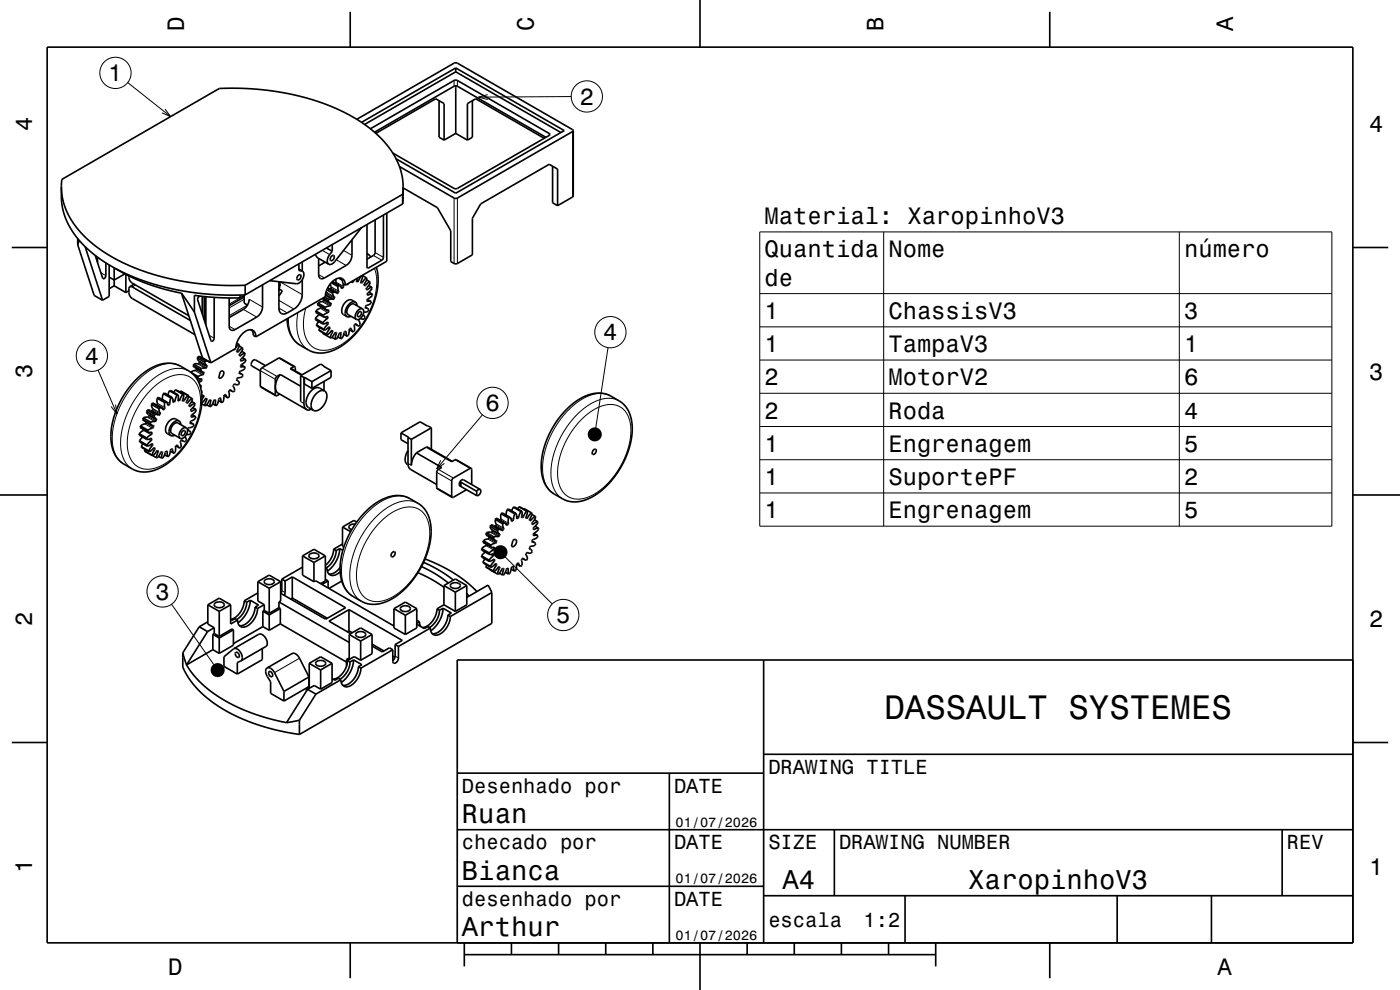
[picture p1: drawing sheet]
<svg xmlns="http://www.w3.org/2000/svg" width="297mm" height="210mm" viewBox="0 0 297 210" stroke-linecap="round" stroke-linejoin="round" font-family="sans-serif">
<g fill="none" stroke="#000" stroke-width=".35">
<path d="M10 10h277v190h-277zM74.3 2.5v7.5M96.7 14.4l23 13.3-23 13.3-12.7-7.3M96.7 15.2l-19.4 11.2M96.7 14.4l-20 11.6M96.7 14.4v.8M96.7 18.2v10.1M96.7 15.2l22.3 12.9M148.5 0v10M222.7 2.5v7.5M13 39.6v2.8l.4 2.2 .8 2.4 1 1.9 1.5 2 2 2 2.4 2 2.4 1.5 2.8 1.4 3.2 1.4 3.2 1.1 3.7 .9 3.8 .7 3.9 .5 3.7 .2 4.2-.1M13 39.6l.1-1.5 33.4-19.3 2.7-.1 6.7 .4 3.4 .4 3.8 .8 3.4 .9 3 1.1 2.6 1.1 2.6 1.3 2.5 1.6 2.1 1.6 2 1.9 1.5 1.8 1.1 1.9 .9 2 .5 2 .2 2.1"/>
<path d="M13 39.6l.2 2.3 .6 2 .9 2 1.4 2.2 1.7 1.9 1.8 1.7 2.3 1.7 2.8 1.6 3.1 1.5 2.9 1.1 2.9 .9 3.9 .9 6.8 1 4 .2 3.7-.1M75.7 25.3l20.6-11.9 .5-.1 24.8 14.4M78.6 27.3l17.8-10.3h.4l19.9 11.5-19.9 11.6-.5-.1-13-7.5M79.4 28l17-9.7 .4-.1 19 10.9M79.7 28.3l12.7-7.4 1.8 1.1v7.7M85.5 39.6l-.1 3.7M85.5 39.6l-.1 1.6M85.5 39.9l7.3 4.2 2.8 4.9v6.5l.9 .5 .5-.1 3.2-1.8v-7.8l1.8-3.1 14.5-8.4 1.8 1.1v7.7M93.1 21.4v7.7l1.1 .6M96.7 28.3l2.5 1.4M96.7 28.3l-2.5 1.4M100.2 21.4v7.7l-1 .6"/>
<path d="M115.5 29.3l-14.6-8.4-1.7 1.1v7.7M117.2 35.3v7.7l1.1 .6M121.6 27.7l-24.8 14.4-.5-.1-11.6-6.7M121.6 27.7v13.9l-3.3 2M2.5 52.5h7.5M16.5 51.9l3.5 10.8 1.8 1M16.5 50.6v1.3M16.8 51l-.3 .9M18.1 52.3l3.7 11.4M20.2 54.2l1.7 4.9 .3-.1 .2-.4 .1-2.8M20.7 54.6v1.1M23.2 56.2v6.7l-1.4 .8"/>
<path d="M24.2 56.8v3.8M24.6 57l3 1.7 3.5 1.4 3.9 1.3 3.5 .8M26.5 58.1l-2.3 1.3-1-.6M26.7 58.2v3.9M27.4 58.5a1.59 1.59 0 0 0 .7 1.5l12 7M63.2 58.5l.4-.2a.58 .58 0 0 1 .1 .7 .58 .58 0 0 1-.7 .3v-.4zM63.4 56v1.4l.8 .1M63.4 57.1l.8 .4M64.1 59.3v3.2a3.9 3.9 0 0 1-1.8 3.1l-1.4 .8a1.08 1.08 0 0 1-1.2 .1 1.08 1.08 0 0 1-.5-1.1v-5.6a1.25 1.25 0 0 1 0 1.5l.7 .4-.7 1M64.1 55.6v1.9M64.2 57.5a1.81 1.81 0 0 1-1.2 2.7l-5.8-.7M66.9 54l.5 .7 2.3 1.3"/>
<path d="M69 55.6l-1.4 .8M69.2 52.6l1.3 .7M70.3 60l1.4 .8M70.3 54.4l.4-.2a.58 .58 0 0 1 .1 .7 .58 .58 0 0 1-.7 .3v-.4zM70.5 53.3l-.6 .7a1.54 1.54 0 0 0-.2 2M70.5 51.9v1.4M70.5 59.7l1.6 .9M71.3 59.2l-.1 .9M71.8 59l.8 .4M72.1 59l.4 .2M72.3 59l.3 .5 .1 .7 .6 .3M74.7 50.9v3.3a2.73 2.73 0 0 1-1.3 2.1l-4.6 2.7a.75 .75 0 0 1-.8 0 .75 .75 0 0 1-.4-.8v-3.4"/>
<path d="M75.1 59.4l-.2 .5h-.3v-.2M75.7 59.8h.1M75.8 59l-.1 .8M76.5 60h.1M76.7 48.3l-5.7 7.2a1.14 1.14 0 0 1-1.3 .5M76.7 58.5l-.7 1.2-.3 .1M76.7 58.5h.2M76.8 58.4l.1 .1M76.8 58.4l.9 .5M76.9 58.5l-.4 1.5M77.7 58.9l.2 .1-.6 1.2v.4M77.7 58.9l-.9 1.1h-.2"/>
<path d="M77.8 59.4l.6 .4M77.9 53.7l.8 .8M78.4 59.8a1.38 1.38 0 0 1-.6 1.2v.5l1.1-.6M78.4 59.8l-1 .8M79.6 46.6v7l-.4 .6-1.3 .8M79.9 56.7a12.2 12.2 0 0 1-.9 8.5 15.8 15.8 0 0 1-9.2 9.4 5.5 5.5 0 0 1-4.4-.3l-1.7-1.1a6.5 6.5 0 0 1-2.8-5.6M81.3 45.6v9.3l-.3 .3-2.9 1.7-.2-.3v-9M82 45.2v10.2l-8.7 5.1M85.4 43.3l-33.4 19.2M85.4 41.2l-33.4 19.3M85.4 41.2v2.1M287 52.5h7.5"/>
<path d="M24.2 60.6l2.5 1.5M24.2 60.6l-1 .6M27.4 61.7l-.7 .4M27.6 60.8l.5 .1 12.3 7.1M27.6 60.8l-.2 .4v1.1l.6 1 13.4 7.7M28.3 60.2l-.1 .2M28.5 60.3l-.9 .5M38.5 62.2l2.7 4M38.5 62.2l4.5 13.7 1.7 1.1M40.6 79l1.4 .9M41 77.6l.3 .3 1.6 .9M41 77.6l1.6 .9"/>
<path d="M41.1 77.3l-.1 .3M41.1 77.3l1.6 .9M41.2 66.2l3.5 10.8M41.4 79.9l.6 .3M41.5 79.9l.6 .4M41.7 78.1l-.3 .5-.9 .4M41.9 75.9l.3 .7 1.7 1M41.9 75.9l1.5 .9M42 75.6l.6 .1 1.6 1M42 75.6l-.1 .3M42 75.6l1.6 1M42 79.9v.3"/>
<path d="M42.3 76.7a.47 .47 0 0 1-.2 .5 .47 .47 0 0 1-.6-.1l-.4 .2M42.4 62.8l-.4 .4-.1 .4 2.8 8.7 .3 .1 .3-.3 .1-.4v-8.6M42.6 78.5l.3 .3M42.7 78.2l-.1 .3M42.9 78.8l.3 .1a.56 .56 0 0 1-.1 .6 .56 .56 0 0 1-.6 .1l-.5 .3M42.9 62.9v3.7M42.9 75.9h.1M43.3 62.9v5M43.4 76.8l.5 .8M43.6 76.6l.6 .1M43.6 76.6l-.2 .2M43.7 62.9v6"/>
<path d="M43.9 77.6a.47 .47 0 0 1-.2 .5 .47 .47 0 0 1-.6 0l-.4 .1M44.2 76.7l.3 .1M46.7 78.9a.44 .44 0 0 1 .6-.2 .44 .44 0 0 1 .2 .6 .83 .83 0 0 1-1.1 .9zM49.9 74l-.3 .2M50.2 72.8l.4 .2M50.3 74.7h.1M50.6 73l-.6 .7M50.6 73l.2 .1-.5 1.3v.3M50.7 73.4l.7 .4M50.8 79.1l.5 .3M50.8 79.3h.1M50.8 79.3l.5 .1"/>
<path d="M50.9 63.2l-4.5-.1-5.2-.5v3.6M50.9 62.6v.6M51.1 77.4l.9 .5M51.3 74.5l.7 .4M51.3 79.4a.45 .45 0 0 1 .1 .6 .45 .45 0 0 1-.6 .1 .43 .43 0 0 0-.4 .1 .43 .43 0 0 0-.1 .5h.1M51.4 75.9l.7 .4M51.4 73.8l-1.1 .9M51.4 73.8a1.39 1.39 0 0 1-.6 1.3l.1 .4 1.1-.6M51.8 62.7v1.6l.7 .4M51.8 63l-3.2 1.8M52 74.9a1.83 1.83 0 0 1-1 1.4l.1 .3 1-.3M52 77.9a1.37 1.37 0 0 1-1.2 .9v.5"/>
<path d="M52 60.5v2M52 62.5l-1.1 .7M52.1 76.3a1.71 1.71 0 0 1-1 1.2v.4h.9M52.9 63.5a2.73 2.73 0 0 1-1.3 2.1l-3 1.8M53.1 69.9l.4 .2M53.4 70l.2 .4 .1 .7 .6 .3M54.3 71.4a1.35 1.35 0 0 0-.8-1.4 1.35 1.35 0 0 0-1.6 .4 4.8 4.8 0 0 0-1.9 3.5l-5.3 3.1M55.7 60.4v4.7a2.73 2.73 0 0 1-1.2 2.2l-4.6 2.6a.75 .75 0 0 1-.9 .1 .75 .75 0 0 1-.4-.8v-6M56.3 77.6l-2.1-1.3a.88 .88 0 0 0-.8 1.3l1.8 1.1M59.2 60.5l.2 .1M59.2 61.7h.1M59.5 79.4a3.1 3.1 0 0 0-.6 3.9l6.2 3.6"/>
<path d="M59.5 79.4l-.9 .6-.2 .4 .1 3.6M59.5 79.4l4.3 2.5M61.6 78.2l2.5 1.3M61.6 78.2l2.4 1.4M62.5 77.8l-3.3-1.9-3.8 2.3-.2 .4 .1 3.5 3.2 1.9M62.5 77.8l-.9 .4M62.5 77.8l.1 .9M63.8 79.7l.7 .4M63.8 79.7v5.5M66.9 67.5v.3l1.6 .9M66.9 67.5l1.6 1M67 66.3l1.6 .9"/>
<path d="M67 66v.3M67 66l1.6 .9M67.1 68.9l.1 .2 1.6 1M67.3 64.6l1.8 1.1M67.3 64.6l1.6 .9M67.4 64.3l-.1 .3M67.4 64.3l1.6 .9M67.6 68.2l-.5 .7 1.6 .9M67.7 70l1.7 1.1M67.7 70l1.5 .9M67.8 66.7l-.9 .8M67.9 69.5l-.2 .5"/>
<path d="M68.2 65.1l-.2 .3-1 .6M68.4 63.3h.1M68.4 63.3l1.6 .9M68.5 68.5v.2M68.5 70.6v.1l1.6 .9M68.5 68.7l1.1-.3-.1 .4-.8 1M68.6 63.2l1 .6M68.6 67.2h1l-.2 .4-.9 .9M68.6 66.9v.3M68.7 63.5l-.2 .4-1.1 .4M68.7 69.8l.1 .3M68.7 77.6l1.5 1"/>
<path d="M68.7 77.6l-.7-.4-4.2 2.5M68.7 77.6v.1M68.9 63l.9 .5M68.9 65.5l.2 .2M69 65.2l-.1 .3M69.1 65.7h.6v.5l-1.1 .7M69.2 61.9l.2 .2-.4 .5 1.6 .9M69.2 70.9l.2 .2M69.3 61.5l1.3 .7M69.4 71.1l1.1-1v.3l-.4 1.2M69.5 61.2l1.2 .7M69.5 61.1l1.7 .9"/>
<path d="M69.6 63.8l.4 .4M69.8 63.5h.8M69.8 63.5l-.2 .3M69.9 69.4l-1.1 .7M69.9 69.4h.1M69.9 69.4v.4l-.7 1.1M70 64.2l.2 .1M70.1 71.6l.1 .1 .9-1.1h.2l-.2 1.4M70.1 60.2l.2 .7-.3 .4M70.2 64.3h.1M70.2 64.3a.55 .55 0 0 1-.7 .7l-.5 .2M70.2 78.6l-4 2.4"/>
<path d="M70.2 78.6v1.4l-4 2.4M70.4 71.6l.7 .4M70.6 62.2v.4a.56 .56 0 0 1 .2 .9h-.2M70.6 63.5h.1M70.7 61.9l.5 .1M70.7 61.9l-.1 .3M71.7 71.5l.6 .3M71.7 60.8v.2a1.17 1.17 0 0 1-.1 1.2l-.4-.2M72.1 60.6h-.2l-.2 .2M72.3 71.8v-1.2a.65 .65 0 0 0-.6 .7l-.4 .7h-.2M72.8 60.3a.58 .58 0 0 1-.4 .9l-.3-.6M72.9 70.9l.7 .4"/>
<path d="M73.3 60.5a1.35 1.35 0 0 0-.8-1.5 1.35 1.35 0 0 0-1.6 .4 4.8 4.8 0 0 0-1.9 3.5l-14.7 8.5M73.6 71.3l-.2-1-.4 .3a1.61 1.61 0 0 1-.7 1.2M74 60.1l-.2 .2h-.3M74.1 69.9l.8 .5M74.5 67.1l-.5 .1h-.4M74.9 70.4l-.4-.7a.55 .55 0 0 0-.4 .8l-.2 .7-.3 .1M75.3 68.8l.6 .3M75.4 64.1l.2 .2 .1 .6M75.4 64.1a1.96 1.96 0 0 0-2.1 1.9 1.08 1.08 0 0 0 .3 1.2M75.4 64.1l-.8-.4a1.95 1.95 0 0 0-2.1 1.8 1.05 1.05 0 0 0 .4 1.2l.7 .5M75.9 69.1l-.3-.4a.51 .51 0 0 0-.5 .3 .51 .51 0 0 0 .1 .6v.6l-.3 .2M76.1 66.3l.3-.2a.58 .58 0 0 1 .2 .7 .58 .58 0 0 1-.8 .3v-.4z"/>
<path d="M76.2 67.7l-.1 .3a.84 .84 0 0 1 .1 1.2l-.3-.1M76.5 67.5l.1 .1zM76.9 65.5a1.48 1.48 0 0 1-1.3 2.3M76.9 65.5a1.49 1.49 0 0 0-1.3 2.3M76.9 65.5l-1.8-1a1.49 1.49 0 0 0-1.3 2.2l1.8 1.1M77 66.8h.1M77 66.8a.49 .49 0 0 1 .4 .7 .49 .49 0 0 1-.8 .1M77.3 60.6h.1M77.5 65.2l.5 .2M77.5 65.2v.1l.5 .1M77.9 63.5l.8 .5M78 65.4v.1a.45 .45 0 0 1 .1 .6 .45 .45 0 0 1-.6 .1h-.3"/>
<path d="M78.2 60.6l.7 .3M78.3 62l.7 .4M78.7 64a1.08 1.08 0 0 1-1.1 .9l-.1 .3M78.9 60.9a1.74 1.74 0 0 1-1 1.4l.1 .3 1-.2M79 62.4a1.61 1.61 0 0 1-1.1 1.1v.4l.8 .1M28.7 80.7a10 10 0 0 1 7.8-3.6l1.8 .6a8.2 8.2 0 0 1 3.3 2.4 10 10 0 0 1 .7 8.4 16.7 16.7 0 0 1-9.5 11.2 5.8 5.8 0 0 1-4.7-.2 8.2 8.2 0 0 1-3.3-2.4 10 10 0 0 1-.7-8.4 19.5 19.5 0 0 1 4.6-8zM29.5 92v.3l1.6 .9M29.5 92l1.6 .9M29.6 93.5v.2l1.6 1M29.6 93.5l1.6 .9M29.7 90.7l1.7 .9M29.7 90.7h.1"/>
<path d="M29.8 90.4l-.1 .3M29.8 90.4l1.6 .9M30 94.7l.1 .2 1.6 .9M30 94.7l1.6 .9M30.3 92.7l-.7 .8M30.3 89l1.8 1.2M30.3 89l1.6 .9M30.3 94.1l-.3 .6M30.4 88.7l-.1 .3M30.4 88.7l1.6 .9M30.6 91.2l-1.1 .8M30.6 95.6l1.8 1.1"/>
<path d="M30.6 95.6l1.6 1M30.8 95.3l-.2 .3M31 89.5l-.2 .4-1 .5M31.1 87.3l.3 .5 1.7 1M31.1 87.3l1.6 .9M31.1 93.2l1.1-.2-.2 .5-.8 .9M31.1 92.9v.3M31.2 94.4v.3M31.2 94.7l1.1-.6v.5l-.7 1M31.3 87l-.2 .3M31.3 87h.5l1.7 1M31.3 87l1.6 .9"/>
<path d="M31.4 91.6l.8 .1v.3l-1.1 .9M31.4 91.3v.3M31.6 95.6l.1 .2M31.6 88a.51 .51 0 0 1-.2 .5 .51 .51 0 0 1-.6 0l-.4 .2M31.9 89.9l.2 .3M32 89.6l-.1 .3M32.1 85.8l.1 .4a.63 .63 0 0 1-.1 1M32.1 85.8l1.6 .9M32.1 90.2l.4 .1a.47 .47 0 0 1-.5 .6l-.6 .4M32.2 96.6l.2 .1M32.3 85.5l-.2 .3M32.3 85.5l1.9 1"/>
<path d="M32.3 85.5l1.6 .9M32.4 96.7l.8 .4M32.7 88.2l.4 .6M32.8 95l-1.1 .8M32.8 95h.1M32.8 95v.4l-.6 1.2M32.9 87.9l.6 .1M32.9 87.9l-.2 .3M33.1 88.8a.39 .39 0 0 1 0 .5 .39 .39 0 0 1-.5 .1l-.6 .2M33.3 84.5l.1 1.1-.2 .3M33.3 84.5l.3-.2 1.6 .9M33.3 84.5l1.6 .9"/>
<path d="M33.5 88l.1 .1M33.5 95.6h-.2l-.9 1.1M33.5 95.6h.1M33.6 95.6l-.4 1.5M33.6 88.1h.1M33.6 96.8l.7 .4M33.7 86.7l.1 .4a.6 .6 0 0 1-.2 1M33.9 86.4l.3 .1M33.9 86.4l-.2 .3M34.2 86.5l.4 .4M34.4 95.8l-.3 .1-.7 1.2h-.2M34.4 95.8h.1"/>
<path d="M34.4 95.8l-.1 1.4M34.6 86.9h.1M34.6 83.5l-.2 1.3M34.6 83.5l.3-.1 1.6 .9M34.6 83.5l1.6 .9M34.9 96.5l.7 .4M34.9 85.4v.4a.77 .77 0 0 1-.3 1.1M35.2 85.2l-.3 .2M35.6 96.9l-.2-1.2-.3 .2-.6 1.3h-.2M36 82.9l.2-.1 1.6 1M36 82.9l-.4 .9M36 82.9l1.6 .9"/>
<path d="M36.1 95.7l.8 .4M36.2 84.4l-.1 .5a.91 .91 0 0 1-.5 1.1l-.4-.8M36.5 84.3l-.3 .1M36.9 96.1l-.3-.8a.55 .55 0 0 0-.5 .8l-.3 .7-.2 .1M37.1 92.3l-.4 .2-.5-.1M37.2 82.7l-.3 .5M37.2 82.7l1.8 .9M37.2 82.7l1.6 .9M37.3 94.6l.7 .4M37.3 94.6l-.1 .2a1.32 1.32 0 0 1-.3 1.3M37.3 94.6l.3-.2 .4 .6M37.5 83.8l-.4 1.3-.3 .2-.3-1"/>
<path d="M37.8 83.8h-.3M38 89.3a1.95 1.95 0 0 0-2.1 1.9 1.07 1.07 0 0 0 .3 1.2M38 89.3l.2 .3 .2 .5M38 89.3l-.8-.4a1.95 1.95 0 0 0-2.1 1.9 1.05 1.05 0 0 0 .4 1.2l.7 .4M38.3 83l-.2 .1M38.3 83h.2M38.3 83l1.7 1M38.5 93.4l.4 .2M38.7 91.5l.3-.2a.58 .58 0 0 1 .2 .8 .58 .58 0 0 1-.7 .2v-.4zM38.7 85l.1 .1M38.8 83.6h.2M38.8 83.6l-.4 .7a.64 .64 0 0 1-.6 .7v-1.2"/>
<path d="M38.9 93.6l-.2-.2a.5 .5 0 0 0-.4 .3 .5 .5 0 0 0 .1 .5v.6l-.2 .3-.2-.1M39 83.6l-.3 1.4M39.2 92.7a.56 .56 0 0 1 .3 .5 .56 .56 0 0 1-.3 .5l-.3-.1M39.5 90.8a1.48 1.48 0 0 1-1.3 2.2M39.5 90.8a1.48 1.48 0 0 0-1.3 2.2M39.5 90.8l-1.8-1.1a1.49 1.49 0 0 0-1.2 2.3l1.7 1M39.6 85.5h.1M39.8 91.2l.3 .2M39.9 91.3h.1M39.9 91.3l.2 .1M40 84.1l.7 .4M40 84l-.4 1.2v.3"/>
<path d="M40 84l-.1-.1-.9 1.1-.2 .1M40.1 91.4h.1a.48 .48 0 0 1 .1 .7 .48 .48 0 0 1-.7 0M40.2 86.2v.1M40.4 89.6l.6 .4M40.7 85.2l.6 .3M40.7 88l.8 .4M40.7 84.5l.2 .2-.7 1.1v.4M40.7 84.5l-1 1M40.9 86.5l.7 .4M41 90a.46 .46 0 0 1 0 .5 .46 .46 0 0 1-.5 .2l-.5 .1-.1 .5M41.3 85.5a1.76 1.76 0 0 1-.8 1.5v.3l1.1-.4M41.3 85.5l-1.1 .8"/>
<path d="M41.5 88.4a1.46 1.46 0 0 1-1.1 1v.5l.6 .1M41.6 86.9a1.7 1.7 0 0 1-1 1.2v.4l.9-.1M42 80.2l.1 .1M42.1 80.3l.6 .1a.42 .42 0 0 1 0 .5 .42 .42 0 0 1-.4 .2h-.1M42.4 81.8h.3l-.1 .4M42.7 82.9l.1 .2v.2M42.8 85.7l.6 .3M42.8 84.1l.3-.3 .2 .2-.5 .7M43.8 84.5l-1 1M43.8 84.5h.1M43.8 84.5l.1 .3-.5 1.2M43.8 85.9l.7 .4"/>
<path d="M44.7 84.9h-.3l-.8 1.2-.2-.1M44.7 84.9h.1M44.7 84.9l-.2 1.4M45.1 85.7l.7 .3M45.8 86l-.1-1.2-.3 .2-.7 1.2-.2 .1M46.3 85l.8 .4M47.1 85.4l-.3-1-.4 .3a1.61 1.61 0 0 1-.6 1.3M47.5 83.9l.8 .5M48.3 84.4l-.4-.7a.56 .56 0 0 0-.4 .9l-.2 .7-.2 .1M48.7 82.7h.2l.3 .3M48.7 82.7l-.2 .5a1.11 1.11 0 0 1-.1 1.2h-.1M48.7 82.7l.5 .3"/>
<path d="M49.8 81.5a.45 .45 0 0 0-.4 .3 .45 .45 0 0 0 .3 .5 .42 .42 0 0 1 .1 .6 .42 .42 0 0 1-.6 .1M49.8 81.5h.1M50.2 80.6l.2 .1M50.4 80.7a.51 .51 0 0 1 .2 .8 .51 .51 0 0 1-.8 0M59.3 83.6l-.8 .4M64.5 80.1v5.7l.2 .7 .4 .4M64.6 80l1.6 1M64.6 80v1.5l1.6 .9M64.6 80l-.1 .1M66 86.8l-.5 .2-.4-.1M66.2 81v1.4M68.7 80.9v2"/>
<path d="M68.9 82.9l-1.1-.6a2.3 2.3 0 0 0-2.6 1.8l-.3 1.2a1.18 1.18 0 0 0 .5 1.1l1.1 .6M68.9 82.9a2.21 2.21 0 0 1-.2 3l-.6 .7a1.46 1.46 0 0 1-1.6 .4M68.9 82.9a2.31 2.31 0 0 0-2.6 1.9l-.3 1.2a1.19 1.19 0 0 0 .5 1M85.1 91.8l1.5 1M85.1 91.8v1.5l1.5 .8M86.6 92.8v5.7l.2 .8 5.8 3.5M86.6 95.6a2.21 2.21 0 0 0-.2 2.9l.2 .1M86.6 92.8l.7 .4M87.3 93.2v5.5l.3-1.4 .7-1.2M88.3 96.1l5.4 3.1-.9 .5-.2 .4 .1 3.5 3.2 1.9M90.4 94.8l.5 .2 5 2.9M90.4 94.8l5.4 3.1 1-.4 3.2 1.8"/>
<path d="M90.4 94.8l-2.1 1.3M91.5 90.8l-2.4-1.3-4 2.3M91.5 90.8v4.5M91.5 90.8l-4.2 2.4M100 99.3l.1 3.5M100 99.3l-4 2.3-.2 .4 .1 3.5M119.8 87.2a10.3 10.3 0 0 1 7.8-3.8l.5 .1a8.7 8.7 0 0 1 3.3 1.5 6.4 6.4 0 0 1 2.7 6 17.8 17.8 0 0 1-9.2 14.8 6 6 0 0 1-5.5 0 8 8 0 0 1-3.4-2.5 10.4 10.4 0 0 1-.3-9.1l1.4-3.2 1.3-2zM125.9 95.5l.3-.2a.59 .59 0 0 1 .2 .7 .59 .59 0 0 1-.7 .3v-.4zM0 105h10M64.2 117.9v4.1l2.4 1.4M64.2 117.9l2.4 1.4M64.2 117.9l2.4-1.4 2.4 1.4"/>
<path d="M65.7 117.6a1.24 1.24 0 0 1 2 .4 1.26 1.26 0 0 1-2.2-.1zM66.6 119.3v4.1M69 117.9v5.3l-1 .6M69 117.9l-2.4 1.4M70.8 116.5a4.7 4.7 0 0 1-1.8 3.4M70.8 116.5l.5 .3M71.3 116.8a4.7 4.7 0 0 1-2.1 3.7M72.1 116.4a6.4 6.4 0 0 1-2.7 4.8M72.1 116.4l-.8 .4M72.1 116.4l.6 .3M72.7 115.4l-1.9 1.1M72.7 111.8v4.1l.2 .1"/>
<path d="M72.7 111.8l1.7 1M75.4 111.2a.96 .96 0 0 0-1.4 .7l.6 .5M75.7 110.7l-.6-.3-2.4 1.4M77.4 108.7a10.1 10.1 0 0 1 7.4-3.6l.6 .1a9.1 9.1 0 0 1 3.6 1.8 7.3 7.3 0 0 1 2.4 7 17.7 17.7 0 0 1-9.4 13.6 5.9 5.9 0 0 1-5.3 0 8 8 0 0 1-3.3-2.5 10 10 0 0 1-.7-8.3 19.6 19.6 0 0 1 4.7-8.1zM83.2 117.2l.4-.2a.58 .58 0 0 1 .1 .8 .58 .58 0 0 1-.7 .2v-.4zM89.9 119.3l3.4 1.8 2.9 2M90.2 118.6l3.3 1.4 3 1.7 2.7 1.9 2 1.9M97.8 102.3v.9l-.2-.3zM97.8 102.3l3.3 1.9M99 103.9l-3.1 1.6M101.1 104.2v.9M101.9 103.8l-3.6-2a.86 .86 0 0 0-.7 1.3l3.5 2"/>
<path d="M101.9 103.8a.87 .87 0 0 1-.8 1.3M101.9 103.8h-.4l-.4 .4M102.2 117.9v.3l1.6 .9M102.2 117.9l1.6 .9M102.2 116.4v.3l1.6 .9M102.2 116.4l1.6 .9M102.5 119.2v.2l1.6 1M102.5 119.2l1.5 .9M102.5 115l.1 .1M102.5 115l1.7 1M102.6 114.7l-.1 .3M102.6 114.7l1.5 .9"/>
<path d="M102.9 118.6l-.4 .6M102.9 117.1l-.7 .8M103.1 113.3l.3 .3 1.6 1M103.1 113.3l1.6 .9M103.2 113l-.1 .3M103.2 113l1.6 .9M103.2 119.8l-.1 .4M103.3 115.5l-1.1 .9M103.8 118.8v.3M103.8 117.6l1-.1-.2 .5-.8 .8M103.8 113.9l-.2 .3-1 .5M103.8 119.1l1.1-.4-.1 .4-.8 1"/>
<path d="M103.8 117.3v.3M104 111.7l.4 .7M104 111.7l1.6 .9M104.1 111.4l.6 .1 1.6 .9M104.1 111.4l-.1 .3M104.1 111.4l1.6 .9M104.1 115.6v.3l.1 .1M104.2 116l.6 .1a.42 .42 0 0 1 0 .5 .42 .42 0 0 1-.4 .2l-.6 .5M104.4 112.4l1.6 .9M104.4 112.4a.47 .47 0 0 1-.2 .5 .47 .47 0 0 1-.6 0l-.4 .1M104.7 114.2l.3 .4M104.8 113.9l-.1 .3"/>
<path d="M105 114.6l.3 .1a.46 .46 0 0 1-.1 .5 .46 .46 0 0 1-.4 .1l-.7 .3M105.1 110.2v.2a1.14 1.14 0 0 1 0 1.2h-.1M105.1 110.2l1.5 .9M105.3 110l1.8 1M105.3 110l-.2 .2M105.3 110l1.6 .9M105.6 112.6l.4 .7M105.7 112.3l.6 .1M105.7 112.3l-.1 .3M106 113.3h.1M106 113.3a.47 .47 0 0 1-.2 .5 .47 .47 0 0 1-.6 0l-.4 .1M106.3 112.4l.2 .2"/>
<path d="M106.3 109v1.2l-.2 .2M106.3 109l.2-.2 1.6 .9M106.3 109l1.6 .9M106.5 112.6h.1M106.6 111.1v.2a1.14 1.14 0 0 1 .1 1.2l-.2 .1M106.9 110.9l.2 .1M106.9 110.9l-.3 .2M107.1 111l.3 .4M107.4 111.4h.1M107.6 108.1l-.2 1.2M107.6 108.1l.3-.1 1.5 .9M107.6 108.1l1.6 .9"/>
<path d="M107.9 109.9l-.1 .4a.82 .82 0 0 1-.3 1.1M108.1 109.7l-.2 .2M108.8 114.6a.48 .48 0 0 1 .7 0 .48 .48 0 0 1 0 .7l-.5 .6h-.5zM108.9 107.6l-.4 .8M108.9 107.6l.2-.1 1.6 1M108.9 107.6l1.6 .9M109.2 109l-.2 .5a.95 .95 0 0 1-.5 1.1l-.4-.9M109.4 108.9l-.2 .1M109.6 119.7l.8 .4M110.1 107.5l-.3 .4M110.1 107.5l1.8 1M110.1 107.5l1.6 .9"/>
<path d="M110.5 108.5l-.5 1.3-.3 .2-.3-1.1M110.7 109.8h.1M110.7 108.5h-.2M110.7 108.5v1.3M110.8 118.5l-.2 .4a1.11 1.11 0 0 1-.1 1.2h-.1M110.8 118.5l.5 .2M111 118.4l-.2 .1M111 118.4h.1M111 118.4l.3 .3M111 108l.2-.1 1.5 .9M111.6 109.9h.1M111.7 108.4l-.7 1.3-.3 .1"/>
<path d="M111.7 108.4l.2 .1M111.9 108.5l-.3 1.4M111.9 117.2a.45 .45 0 0 0-.4 .4 .45 .45 0 0 0 .3 .4 .42 .42 0 0 1 .1 .6 .42 .42 0 0 1-.6 .1M111.9 117.2h.1M112.3 116.4l.2 .1M112.3 116.4h.1M112.4 116.4l.1 .1M112.5 116.5a.49 .49 0 0 1 .3 .7 .49 .49 0 0 1-.8 .1l-.1-.1M112.7 108.8l-.8 1.1h-.3M112.7 108.8l.2 .1-.6 1.4 .1 .2 1.1-1M112.8 109.1l.7 .4M112.9 114.8l.5 .3"/>
<path d="M113.2 113.1l.9 .5M113.4 110.3l.6 .3M113.4 115.1a.45 .45 0 0 1 .1 .6 .45 .45 0 0 1-.6 .2h-.4l-.2 .5M113.5 111.6l.7 .4M113.5 109.5a1.41 1.41 0 0 1-.6 1.3l.1 .5 1-.7M114 110.6a1.8 1.8 0 0 1-.9 1.4l.1 .4 1-.4M114.1 113.6a1.38 1.38 0 0 1-1.2 1v.4l.5 .1M114.2 112a1.69 1.69 0 0 1-1 1.2v.4h.9M287 105h10M38.8 138.5v3l1.1 2.1 2.3 2.9 3.4 2.8 3.6 2.2 4.6 2 4.9 1.4 4.8 .9M38.8 138.5l.8 2.5M42.3 133l1.7 1"/>
<path d="M42.3 133l-3.5 5.5M44 134l-4.4 7M44.1 128.3v4.1l1.3 .8M44.1 128.3l2.4 1.4M44.1 128.3l2.4-1.4 2.4 1.4M44.1 131.9l-1.8 1.1M45.2 137.8l1.3 .8M45.2 137.8l-5.6 3.2M45.2 134.6l1.3 .7M45.2 134.6v3.2M45.4 134.4l-.2 .2M45.4 133.2v1.2"/>
<path d="M45.4 133.2l-1.4 .8M45.4 134.4l1.1 .6M45.6 127.9a1.26 1.26 0 0 1 2 .4 1.25 1.25 0 0 1-2.2 0zM46.5 129.7v5.3M46.5 135.3v3.3M48.9 128.3v4.1l1.5-.9M48.9 128.3l-2.4 1.4M49.5 133.6v3.3l-3 1.7M49.5 133.6l-.3-.2-2.7 1.6M49.5 133.6l-3 1.7M49.6 137.6l5.3-3.1a1.79 1.79 0 0 1 1.8 2.1l-.3 .5-5.3 3.1M49.6 137.6a1.73 1.73 0 0 1 1.5 2.6"/>
<path d="M49.6 137.6l-2.1 1.7v2.1l2.8 1.6M50 138.4a.72 .72 0 0 1 .7 1 .72 .72 0 0 1-.7-1zM50.4 131.5l-.5-.3-.8 .4-.2-.1M51.8 127.4a4.3 4.3 0 0 1-2.9 4M51.8 127.4l.5 .3M52.3 127.7a4.7 4.7 0 0 1-2.1 3.7M53.1 127.3a6.4 6.4 0 0 1-2.6 4.8M53.1 127.3l-.8 .4M53.1 127.3l1.8 1-.8 .5M54.1 128.8l.5 .3M54.1 128.8a4.1 4.1 0 0 1-3.2 3.9h-.1M54.6 129.1a4.2 4.2 0 0 1-3 3.9h-.5l-.3-.3-.4-1.2"/>
<path d="M54.7 125.8l-2.9 1.6M54.7 123.4v4.1l1.4 .8M54.7 123.4l2.4 1.4M54.7 123.4l2.4-1.4 2.4 1.4M55.6 137.6v2.3l-5.3 3.1M55.8 132.9l-6.3 3.6M55.8 132.9l1.3 .8M55.8 129.7v3.2M55.8 129.7l1.3 .7M56.1 129.5l-.3 .2M56.1 128.3v1.2M56.1 128.3l-1.5 .8"/>
<path d="M56.1 129.5l1 .6M56.2 123a1.27 1.27 0 0 1 2 .4 1.21 1.21 0 0 1-2.2-.1zM57.1 124.8v5.3M57.1 130.4v3.3M59.2 127.7l14.9 8.6M59.2 127.7v1.2M59.2 128.9l.3 .2M59.2 128.9l-2.1 1.2M59.5 132.3l14 8.1M59.5 132.3l-2.4 1.4M59.5 129.1v3.2M59.5 129.1l-2.4 1.3"/>
<path d="M59.5 123.4v4.1l-.3 .2M59.5 123.4l-2.4 1.4M59.8 122.8v2.5l-.2 .6M59.8 122.8l.7 .4M60.5 123.2v2.5l-.2 .6M62 122.4l-1.5 .8M62 122.4l11.3 6.5-4.2 2.5-9.6-5.6M62 126.9l-.3 .2M62 122.4v4.5M62 126.9l7.4 4.2M64.2 120.3l-4.4 2.5M66.6 123.4l.4-.2 16.6 9.6"/>
<path d="M69 120.4l.4 .2M69 122.9l.6 .3M69.4 120.6a1.35 1.35 0 0 0 .8 1.4 1.35 1.35 0 0 0 1.6-.4l.4-.3M69.4 120.6l-.4 .2M69.6 123.2v1.5M69.6 123.2l-1.3 .8M72.1 120.4l-1.2 1.1-1.1 .2M72.5 123.3l-2.7 1.5M73.5 139.9l.3 .2M73.5 139.9v1.4M74 129.3l11.3 6.5-1.5 .9M74 129.3l-4.2 2.5 4.6 2.6"/>
<path d="M74 133.8l-.3 .2M74 129.3v4.5M74 133.8l.7 .4M74.1 139.6l-.6 .3M74.1 134.6l2.4 1.4M74.1 134.6v5.3M74.1 134.6l2.4-1.4 2.4 1.4M75 140a6.4 6.4 0 0 1-2.6 4.8M75 140l1.8 1-.8 .4M75 140l-.7 .4M75.6 134.2a1.27 1.27 0 0 1 2 .4 1.21 1.21 0 0 1-2.2-.1zM76.5 136v4.1"/>
<path d="M78.9 137l2.2 1.3 1.5-.9 .7 .4M78.9 134.6v4.1l-2.4 1.4M78.9 136.6l2.6 1.5M78.9 134.6l-2.4 1.4M83.3 137.8l-6.7 3.9M83.3 139.2l.5 .2M83.6 129.1v4.1l2.4 1.4M83.6 129.1l2.4-1.4 2.4 1.4M83.6 129.1l2.4 1.4M83.8 136.7v2.6l-.5 .8M83.8 136.7l.7 .4M84.5 137.1v2.5a.93 .93 0 0 1-1.1 1l-.1-2.8"/>
<path d="M85.1 128.8a1.24 1.24 0 0 1 2 .4 1.25 1.25 0 0 1-2.2-.1zM86 130.5v4.1M88.4 132.4l1.6 .9 .8-.4 .5 .3M88.4 131.6l.6 .3M88.4 129.1v4.1l-2.4 1.4M88.4 129.1l-2.4 1.4M88.7 121.5l3 1.5 2.5 1.6M89 131.9l.2 1M89 131.9l-.6 .3M89.4 120.2l3.2 1.7 2.5 1.8M91.3 133.2l-6.8 3.9M92.7 129.1a4.2 4.2 0 0 1-3.1 4"/>
<path d="M92.7 129.1l.5 .3M93.2 129.4a4.7 4.7 0 0 1-2.1 3.7M94 129a6.4 6.4 0 0 1-2.6 4.8M94 129l-.8 .4M94 129l1.8 1-.8 .5M94.2 128.3l-1.5 .8M94.2 124.2v4.1M94.2 124.2l2.4-1.4 2.4 1.4M94.2 128.3l2.4 1.4M94.2 124.2l2.4 1.4M95 130.5a4.2 4.2 0 0 1-3 3.9h-.3M95 130.5l.5 .3"/>
<path d="M95.5 130.8a4.2 4.2 0 0 1-3 3.9h-.5l-.4-.3-.3-1.2M95.7 123.9a1.24 1.24 0 0 1 2 .4 1.25 1.25 0 0 1-2.2-.1zM96.6 125.6v4.1M99 125.9l.5 .6M99 124.2v4.1l-2.4 1.4M99 124.2l-2.4 1.4M103.1 120.2l1.7 1.1M103.1 120.2l1.6 .9M104 120.8l1.5 1M104 120.1l.1 .3M104.1 120.4l1.2-.8v.4l-.6 1.1M104.3 125.7l-.8-1.6-4.5 2.6"/>
<path d="M104.3 125.7v6.5l-40.8 23.6M104.3 125.7l-8.8 5.1M104.7 121.1l.1 .2M105.9 120.2l-1.1 1.1M105.9 120.2h.1M105.9 120.2l.1 .3-.5 1.3M105.9 121.6l.7 .4M106.8 120.6l-.3 .1-.8 1.1h-.2M106.8 120.6h.1M106.8 120.6l-.2 1.4M107.2 121.4l.7 .4M107.9 121.8l-.1-1.3-.3 .2-.7 1.3h-.2"/>
<path d="M108.5 120.7l.7 .4M109.2 121.1l-.3-1-.4 .4a1.62 1.62 0 0 1-.6 1.3M110.4 120.1l-.4-.6a.56 .56 0 0 0-.4 .8l-.2 .7-.2 .1M162 140v60M287 140h-190v60M2.5 157.5h7.5M39.6 141l1.5 2.2 1.8 1.9 2.1 1.8 2.7 1.7 2.9 1.5 2.9 1.2 3.7 1.2 3.6 .8M51.1 140.2l-.8 .3v2.5M56.7 141.7a1.36 1.36 0 0 0 0 1.8l.7 1.1v2.5l2.8 1.6M56.7 141.7a1.37 1.37 0 0 1 1.5 1l2 4M56.7 141.7l5.3-3.1a1.32 1.32 0 0 1 1.5 1l2 4M57.1 142.4a.72 .72 0 0 1 .6 1.1 .72 .72 0 0 1-.6-1.1z"/>
<path d="M60.2 146.7v2M63.5 152.8l-2.7 .5M63.5 152.8v3M65 146v.6M65 146l.3 .2M65.2 146.2l-4.4 7.1M65.2 146.2l1.8 1M65.5 143.6l-5.3 3.1M65.5 143.6v2l-5.3 3.1M65.6 145.7l-.6 .3M65.6 140.7l2.4 1.4M65.6 140.7v5.3"/>
<path d="M65.6 140.7l2.4-1.4 2.4 1.4M67 147.2l-3.5 5.6M67.1 140.4a1.26 1.26 0 0 1 2 .3 1.21 1.21 0 0 1-2.1-.1zM68 146.2l-1.3-.8-1.5 .8M68 142.1v4.1M70.4 144l.6 .3 .8-.4 .5 .3M70.4 140.7v4.1l-2.4 1.4M70.4 140.7l-2.4 1.4M72.3 144.2l-5.3 3M73.7 140.1a4.2 4.2 0 0 1-3.1 4M73.7 140.1l.6 .3M74.3 140.4a4.7 4.7 0 0 1-2.2 3.7"/>
<path d="M76 141.4a4.2 4.2 0 0 1-3 4h-.3M76 141.4l.6 .3M76.5 140.1l-1.4-.8-1.4 .8M76.6 141.7a4.2 4.2 0 0 1-3.1 4l-.8-.4-.4-1.1M287 157.5h7.5M97 176h190M97 164h65M142 164v36M162 160h125M177 176v14M272 176v14M97 188h65"/>
<path d="M162 190h125M192 190v10M237 190v10M257 190v10M74.3 200v7.5M98.5 202.5h100M98.5 200v5M108.5 200v2.5M118.5 200v2.5M128.5 200v2.5M138.5 200v2.5M148.5 200v10"/>
<path d="M158.5 200v2.5M168.5 200v2.5M178.5 200v2.5M188.5 200v2.5M198.5 200v5M222.7 200v7.5"/>
</g>
<g fill="none" stroke="#000" stroke-width=".21">
<path d="M27.1 17.5l9.1 7.2M96.3 17.1v1.2M97 17.1v1.2M35 23.1l1.2 1.6-1.8-.8M103.5 20.1l-2 .5 2 .5M116.5 28.3v.4M121.2 20.5l-19.7 .1M121.5 27.9v13.9M21.4 57.9l1.1 .6M59.4 59.8l4.7 2.7M63.4 57.1l.6 .4M67.6 58.2l1.2 .8"/>
<path d="M68.4 53.1l1.5 .9M71.3 59.9l1.6 .9M71.3 55.1l2.1 1.2M72.9 53.1l1.8 1.1M74.6 59.9h.1M74.6 59.7l.3 .2M74.9 59.6l.1 .1M75.6 59.7l.2 .1M75.6 59.7l.1 .1M75.7 59.4l.3 .2M76.5 59.9l.2 .1M76.5 60h.1"/>
<path d="M76.6 59.7l.3 .2M77.9 56.6l.3 .2M77.9 54.9h.1M79.2 54.2l1.8 1M79.4 56.9l.5 1.9-.1 2.4-.6 2.7-1.1 2.8-1.4 2.3-2.1 2.4-2.1 1.6-2.1 1a4.3 4.3 0 0 1-5.9-4l-.1-2.2 .5-2.5M79.6 53.6l1.7 1M96.3 42v13.9M97 42v13.9M161.2 49.2h121.3v62.4h-121.3zM187.5 49.2v62.4M250.2 49.2v62.4M20.8 78.5l4 9.3"/>
<path d="M28.8 60.5l-.7 .4M38.3 77.7a6.4 6.4 0 0 0-6.8 1l-1.9 1.6-1.7 2-1.6 2.2-1.2 2.5-.8 2.5-.5 2.6 .1 2.2 .5 1.9a4.6 4.6 0 0 0 1.9 2.3M40.1 78.7a6.4 6.4 0 0 0-6.8 1.1l-1.9 1.5-1.9 2.2-1.5 2.3-1.3 2.6-.8 2.8-.3 2.4 .1 2.1 .6 1.8a4.5 4.5 0 0 0 1.8 2M41.4 78.6l1.6 .9M41.6 78.4l1.6 .9M41.7 78.2l1.6 .9M42 77.2l1.6 .9M42.2 77.1l1.6 .9M42.3 76.9l1.6 .9M43.3 67.6h-.1M44.4 71.1l1 .6M48.6 69.2l1.3 .7"/>
<path d="M49.6 74.2h.1M49.8 74v.1M50.2 74.5l.3 .1M50.8 79.2v.1M50.8 75.3l.2 .2M50.9 63.2l-2.3 1.3M51 77.8l.2 .1M51.1 76.5l.1 .1M51.6 65.6l2.9 1.7M51.8 63.5l-3.2 1.8M52.5 64.7l-3.9 2.3M52.9 63.5l2.8 1.6"/>
<path d="M55.2 78.6l3.2 1.9M55.6 78l3.2 1.8M59.1 76l3.2 1.8M59.2 65.4l1.7 1M59.2 63.7l3.1 1.9M61.2 67.5l.1 1.9 .6 1.8a4.4 4.4 0 0 0 1.8 2M63.2 66.3l-.2 1.7v1.7l.2 1.2 .5 1.3a4.5 4.5 0 0 0 1.7 2.1M68 65.4l1.5 .9M68.1 65.2l1.6 .9M68.4 64l1.6 .9M68.6 63.8l1.6 .9M68.7 63.6l1.5 .9"/>
<path d="M68.7 67.2l.7 .4M69.1 68.6l.4 .2M69.2 67.2l.3 .2M69.2 62.5l1.6 .9M69.3 62.3l1.6 .9M69.3 62.1l1.6 .9M69.4 68.4l.2 .2M69.4 67.1l.2 .1M69.5 68.3l.1 .1M69.5 65.8l.3 .1M69.6 69.6l.3 .2M69.8 69.4l.2 .1"/>
<path d="M69.8 69.3l.1 .1M70.1 61.3l1.5 .9M70.2 61.1l1.6 .9M70.2 70.2l.3 .2M70.3 60.9l1.5 .9M70.4 70.1l.2 .1M70.4 70.1h.1M71.1 70.6l.3 .2M72.1 60.6l.7 .4M72.1 70.6l.3 .1M72.4 61l.2 .2M73.3 70.3l.1 .1"/>
<path d="M73.5 60.3l.2 .1M73.7 60.2l.1 .1M74.4 69.6l.1 .1M75.5 68.7h.1M77.2 60.4l.3 .1M77.5 65.3h.1M77.7 61.3l.2 .2M77.9 63.9h.1M77.9 62.5l.2 .1M129 73.7l-2.8 18.4M161.2 62.3h121.3M161.2 69.3h121.3"/>
<path d="M161.2 76.4h121.3M24.5 85.8l.3 2-1.2-1.6M30.5 91.3l1.6 .9M30.8 89.9l1.5 .9M30.9 89.7l1.6 .9M31 89.5l1.6 .9M31.3 88.5l1.6 .9M31.5 88.4l1.6 .9M31.5 93.2l.5 .3M31.6 88.2l1.6 .9M31.8 91.7l.4 .3M31.9 93.1l.3 .1"/>
<path d="M31.9 94.3l.4 .3M32 82.7l2.3-1.9 2.2-1.1a4.3 4.3 0 0 1 6 3.9v1.9l-.3 2.4-.7 2.3-1.2 2.5-1.5 2.2-1.8 1.9-1.9 1.5-1.8 .9a4.4 4.4 0 0 1-6.2-4.1v-2.9l1-3.3 1.6-3.4zM32 93h.2M32.1 91.7l.2 .1M32.2 94.2l.2 .1M32.2 87.1l1.6 .9M32.3 94.1h.1M32.4 86.9l1.6 .9M32.4 86.7l1.6 .9M32.5 95.2l.3 .2M32.7 95l.2 .1M32.7 95h.1"/>
<path d="M33.2 95.7l.4 .2M33.3 85.8l1.6 .9M33.4 85.5l1.6 1M34.2 95.9l.3 .1M34.4 86.7l.3 .2M34.5 84.7l1.5 .9M35.3 95.7l.2 .1M35.5 85.6l.4 .3M35.6 85.9l.2 .1M36.4 95.2l.2 .1M36.7 84.8l.4 .2M36.7 85.3h.1"/>
<path d="M36.7 85.1l.3 .2M37.6 94.4l.1 .1M37.7 84.9l.3 .1M37.8 85h.1M37.8 84.6l.4 .2M38.6 93.3l.1 .1M38.7 85l.2 .1M38.7 85l.1 .1M38.8 84.8l.3 .1M39.5 85.2l.3 .2M39.9 91.3h.1M40.1 86l.3 .2"/>
<path d="M40.3 89.8l.1 .1M40.5 87.2h.2M40.5 88.4l.2 .1M41.8 80.5l.8 .4M42.1 80.3l.7 .4M42.4 81.8l.3 .2M42.5 81.7l.2 .1M42.6 80.4l.2 .1M42.7 82.9h.1M42.7 83l.1 .1M42.9 84l.3 .2M43 83.8l.2 .2"/>
<path d="M43.1 83.8l.1 .1M43.6 84.6l.3 .2M43.7 84.5l.2 .1M43.8 84.5h.1M44.4 84.9l.3 .2M45.5 84.8l.3 .2M46.7 84.4l.1 .1M47.8 83.7h.1M48.9 82.7h.1M49.8 81.5h.1M50.2 80.7h.1M55.2 81.9l3.2 1.8"/>
<path d="M63.8 85.2l.7 .4M86.6 98.3l.7 .4M93 99.6l3.2 1.8M93.5 97.6l-.9 1.8 1.7-1.1M96.5 97.5l3.2 1.9M102.3 88l-9.7 11.4M123.4 88.9l2.1-1.7 2.1-1.1a4.3 4.3 0 0 1 6.2 4v2.2l-.4 2.5-.8 2.2-1.2 2.3-1.5 2.2-1.7 1.7-1.7 1.4-1.9 .9a4.3 4.3 0 0 1-6.2-3.9l-.1-1.7 .1-1.5 .9-3.1 1.7-3.4 1.1-1.6zM129.6 84a6.5 6.5 0 0 0-6.8 1.1l-2 1.7-1.8 2-1.5 2.3-1.2 2.4-.8 2.5-.4 2.7 .1 2.3 .6 1.8a4.4 4.4 0 0 0 1.8 2M131.4 85a6.4 6.4 0 0 0-6.8 1.1l-1.9 1.6-1.9 2.1-1.5 2.3-1.2 2.5-.9 2.7-.3 2.4 .1 2.2 .5 1.8a4.5 4.5 0 0 0 1.9 2.1M161.2 83.4h121.3M161.2 90.5h121.3M161.2 97.5h121.3"/>
<path d="M80.7 110.7l2.2-1.8 2.1-1.1a4.3 4.3 0 0 1 6.1 4l.1 2-.5 2.6-1 2.7-1.1 2.2-1.5 2-1.8 1.9-1.7 1.3-2 .8a4.3 4.3 0 0 1-5.9-3.9l-.1-1.4 .2-1.7 .9-3.4 1.7-3.3zM86.9 105.8a6.4 6.4 0 0 0-6.7 1l-1.8 1.4-1.9 2.1-1.7 2.5-1.2 2.7-.9 2.7-.3 2.4 .2 2.2 .6 1.9a4.5 4.5 0 0 0 1.7 1.8M88.7 106.8a6.5 6.5 0 0 0-6.8 1l-2 1.8-1.8 1.9-1.5 2.3-1.3 2.7-.7 2.5-.4 2.6 .1 2.2 .6 1.8a4.4 4.4 0 0 0 1.8 2M92.6 100.2l3.2 1.8M92.6 103.4l3.2 1.9M103.1 115.7l1.6 1M103.5 114.3l1.6 1M103.7 114.2l1.6 .9M103.8 114l1.6 .9M104.1 117.6l.5 .4M104.1 112.9l1.6 1M104.2 116l.7 .4"/>
<path d="M104.3 112.8l1.6 .9M104.4 112.6l1.6 .9M104.4 118.9l.4 .2M104.5 117.5l.3 .2M104.6 117.4l.2 .1M104.7 118.7l.2 .1M104.7 116.1l.2 .1M104.8 118.6l.1 .1M105 119.8l.3 .2M105.1 111.6l1.6 .9M105.1 119.6l.2 .1M105.2 119.6h.1"/>
<path d="M105.2 111.4l1.6 .9M105.3 111.1l1.6 1M106.2 117.1l10.9 11M106.2 110.3l1.6 1M106.3 110.1l1.6 .9M107.4 111.3l.2 .1M108.2 109.8l.7 .4M108.5 110.3l.3 .2M108.5 110.5l.1 .1M109.6 109.9l.1 .1M109.6 109.8l.3 .2M109.6 109.5l.4 .2"/>
<path d="M109.9 119.4l.1 .1M110.6 109.6l.3 .2M110.6 109.7l.1 .1M110.7 109.4l.3 .2M111 118.4h.1M111.6 109.8l.1 .1M111.6 109.9h.1M111.6 109.6l.3 .2M111.9 117.2h.1M112.3 110.2l.3 .2M112.3 116.4h.1M112.9 115h.1"/>
<path d="M112.9 111.1l.2 .1M113.1 113.6h.2M113.2 112.2l.1 .1M161.2 104.6h121.3M36.4 128.2l9.8 13.9M59.8 125.3l.7 .4M63.5 139.6l-5.3 3.1M83.8 139.2l.7 .4M105.7 120.4l.3 .1M105.8 120.2l.2 .1M105.9 120.2h.1M106.5 120.6l.3 .2"/>
<path d="M107.6 120.6l.3 .1M108.8 120.2h.1"/>
<circle cx="24.5" cy="15.5" r="3.3"/>
<circle cx="124.5" cy="20.5" r="3.3"/>
<circle cx="19.5" cy="75.5" r="3.3"/>
<circle cx="129.5" cy="70.5" r="3.3"/>
<circle cx="104.5" cy="85.5" r="3.3"/>
<circle cx="34.5" cy="125.5" r="3.3"/>
<circle cx="119.5" cy="130.5" r="3.3"/>
</g>
<g fill="#000">
<circle cx="126.2" cy="92.1" r="1.5"/>
<circle cx="106.2" cy="117.1" r="1.5"/>
<circle cx="46.2" cy="142.1" r="1.5"/>
</g>
<text font-size="7.2" x="187.6" y="152.6">DASSAULT SYSTEMES</text>
<g font-size="5.8">
<text x="98" y="174.6">Ruan</text>
<text x="98" y="186.6">Bianca</text>
<text x="166" y="188.6">A4</text>
<text x="205.4" y="188.6">XaropinhoV3</text>
<text x="98" y="198.6">Arthur</text>
</g>
<g font-size="5">
<text x="39" y="6.5" transform="rotate(-90 39 6.5)">D</text>
<text x="113.2" y="6.5" transform="rotate(-90 113.2 6.5)">C</text>
<text x="187.4" y="6.5" transform="rotate(-90 187.4 6.5)">B</text>
<text x="261.6" y="6.5" transform="rotate(-90 261.6 6.5)">A</text>
<text x="23" y="17.2">1</text>
<text x="123" y="22.2">2</text>
<text x="6.8" y="27.8" transform="rotate(-90 6.8 27.8)">4</text>
<text x="290.5" y="28.1">4</text>
<text x="162.2" y="47.5">Material: XaropinhoV3</text>
<text x="162.2" y="54.5">Quantida</text>
<text x="188.5" y="54.5">Nome</text>
<text x="251.2" y="54.5">número</text>
<text x="162.2" y="60.6">de</text>
<text x="162.2" y="67.6">1</text>
<text x="188.5" y="67.6">ChassisV3</text>
<text x="251.2" y="67.6">3</text>
<text x="18" y="77.2">4</text>
<text x="128" y="72.2">4</text>
<text x="162.2" y="74.7">1</text>
<text x="188.5" y="74.7">TampaV3</text>
<text x="251.2" y="74.7">1</text>
<text x="6.8" y="80.3" transform="rotate(-90 6.8 80.3)">3</text>
<text x="162.2" y="81.7">2</text>
<text x="188.5" y="81.7">MotorV2</text>
<text x="251.2" y="81.7">6</text>
<text x="290.5" y="80.6">3</text>
<text x="103" y="87.2">6</text>
<text x="162.2" y="88.8">2</text>
<text x="188.5" y="88.8">Roda</text>
<text x="251.2" y="88.8">4</text>
<text x="162.2" y="95.8">1</text>
<text x="188.5" y="95.8">Engrenagem</text>
<text x="251.2" y="95.8">5</text>
<text x="162.2" y="102.9">1</text>
<text x="188.5" y="102.9">SuportePF</text>
<text x="251.2" y="102.9">2</text>
<text x="162.2" y="109.9">1</text>
<text x="188.5" y="109.9">Engrenagem</text>
<text x="251.2" y="109.9">5</text>
<text x="33" y="127.2">3</text>
<text x="6.8" y="132.8" transform="rotate(-90 6.8 132.8)">2</text>
<text x="118" y="132.2">5</text>
<text x="290.5" y="133.1">2</text>
<text x="6.8" y="185.3" transform="rotate(-90 6.8 185.3)">1</text>
<text x="290.5" y="185.6">1</text>
<text x="35.7" y="206.8">D</text>
<text x="258.3" y="206.8">A</text>
</g>
<g font-size="4.3">
<text x="163" y="164.2">DRAWING TITLE</text>
<text x="98" y="168.2">Desenhado por</text>
<text x="143" y="168.2">DATE</text>
<text x="98" y="180.2">checado por</text>
<text x="143" y="180.2">DATE</text>
<text x="163" y="180.2">SIZE</text>
<text x="178" y="180.2">DRAWING NUMBER</text>
<text x="273" y="180.2">REV</text>
<text x="98" y="192.2">desenhado por</text>
<text x="143" y="192.2">DATE</text>
<text x="163" y="196.6">escala</text>
<text x="183.2" y="196.6">1:2</text>
</g>
<g font-size="2.9">
<text x="143.3" y="175.3">01/07/2026</text>
<text x="143.3" y="187.3">01/07/2026</text>
<text x="143.3" y="199.3">01/07/2026</text>
</g>
</svg>
